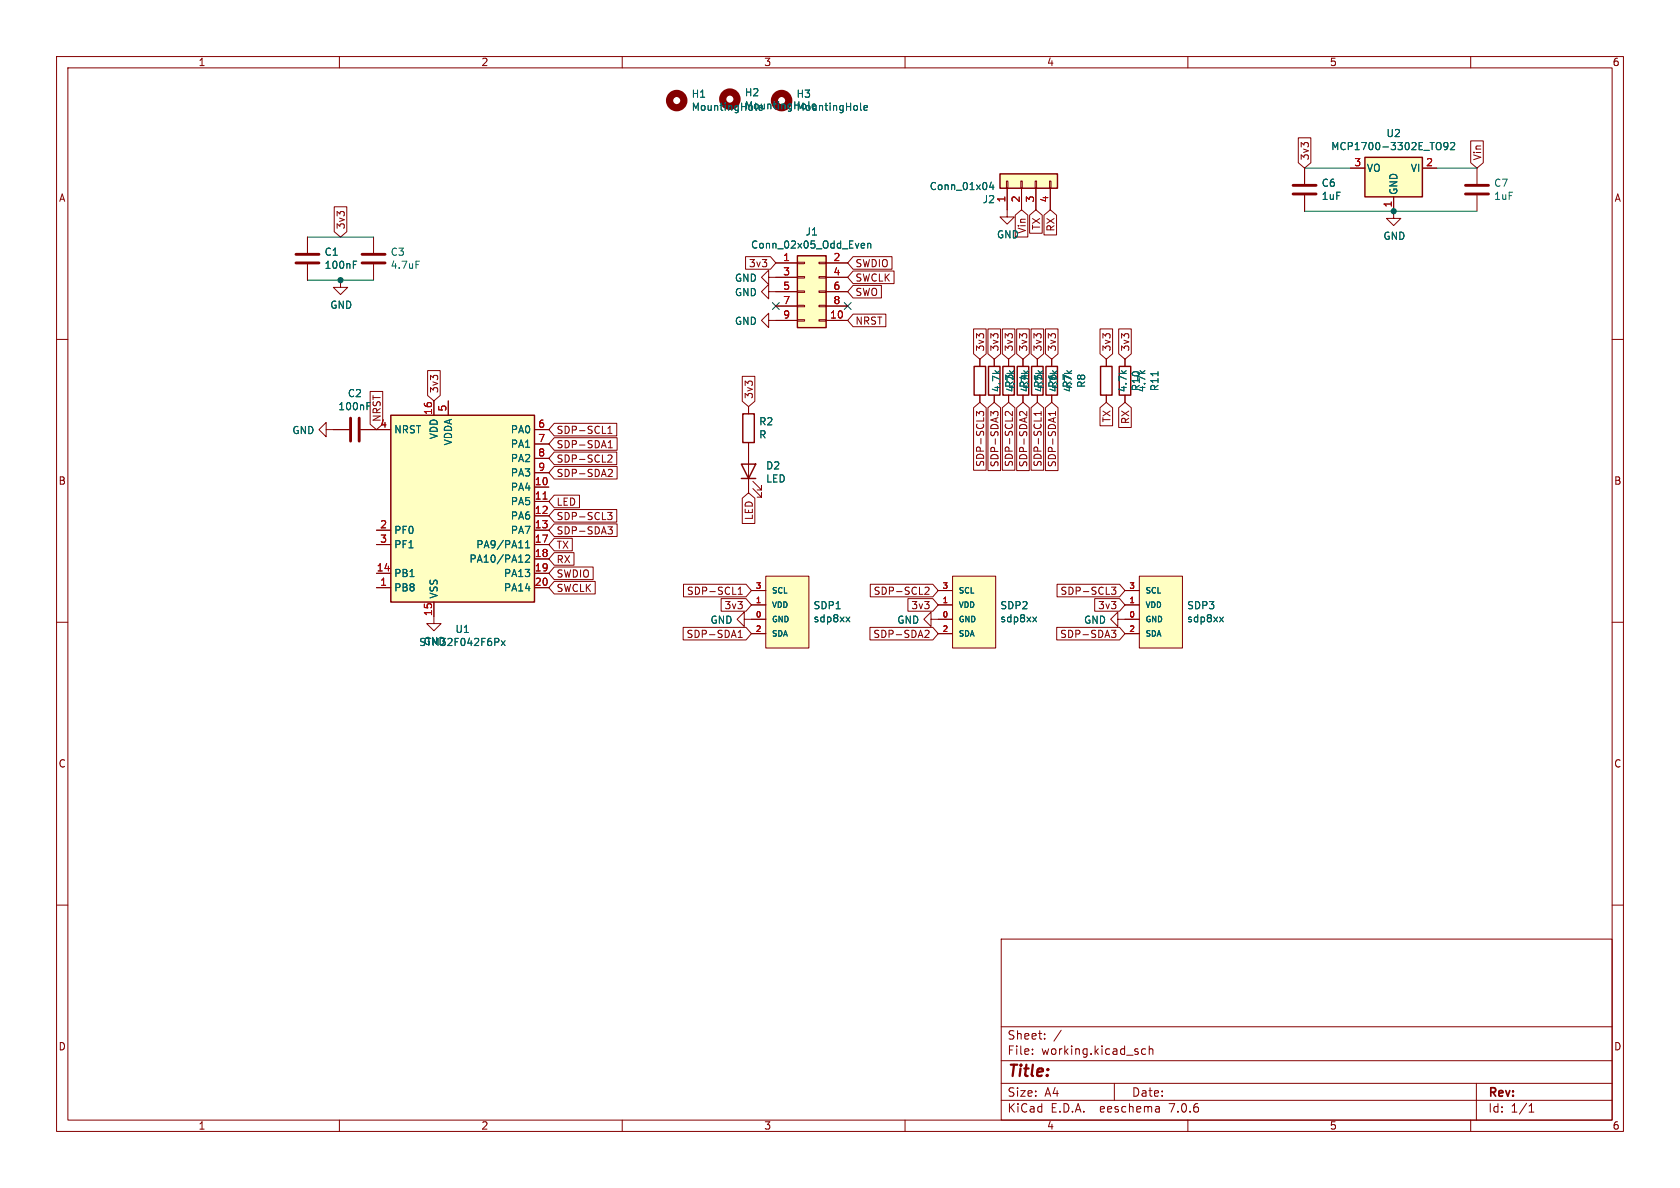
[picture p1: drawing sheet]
<svg xmlns="http://www.w3.org/2000/svg" width="297mm" height="210mm" viewBox="0 0 297 210" stroke-linecap="round" stroke-linejoin="round" font-family="sans-serif">
<g fill="none" stroke="#840000" stroke-width=".18">
<path d="M10 10h277v190h-277zM12 12h273v186h-273zM60 10v2M110 10v2M160 10v2M210 10v2M260 10v2M59.1 36.6h2.2v4.4l-1.1 .9-1.1-.9zM177.9 32h.3v1.3h-.3zM178.1 33.3v5.1h1.2l-1.2 1.2-1.3-1.2h1.3M179.5 38l1.1-.9 1.1 .9v3.9h-2.2zM180.5 32h.2v1.3h-.2z"/>
<path d="M180.6 33.3v3.8M182 38l1.1-.9 1.1 .9v3.2h-2.2zM183 32h.3v1.3h-.3zM183.1 33.3v3.8M184.6 38l1.1-.9 1.1 .9v3.5h-2.2zM185.5 32h.3v1.3h-.3zM185.7 33.3v3.8M229.5 24.4h2.2v4.4l-1.1 .9-1.1-.9zM230.6 29.7v2.8M230.6 34.5v2.8M238.8 29.7h2.5M246.4 34.8v3.8h1.2l-1.2 1.3-1.3-1.3h1.3"/>
<path d="M251.5 29.7h2.5M260 24.9h2.2v3.9l-1.1 .9-1.1-.9zM261.1 29.7v2.8M261.1 34.5v2.8M10 60h2M54.4 41.9v2.8M54.4 46.7v2.8M60.2 49.5v1.3h1.3l-1.3 1.3-1.3-1.3h1.3M66 41.9v2.8M66 46.7v2.8M131.8 45.4h4.4l1 1.1-1 1.1h-4.4zM135.9 56.6v-1.2l-1.3 1.2 1.3 1.3v-1.3h5.1"/>
<path d="M135.9 49v-1.2l-1.3 1.2 1.3 1.3v-1.3h5.1M135.9 51.6v-1.3l-1.3 1.3 1.3 1.2v-1.2h5.1M137.2 46.5h3.8M137.2 54.1h3.8M141 56.5h1.2v.3h-1.2zM141 54h1.2v.2h-1.2zM141 51.4h1.2v.3h-1.2zM141 48.9h1.2v.2h-1.2zM141 46.4h1.2v.2h-1.2zM144.8 56.5h1.2v.3h-1.2zM144.8 54h1.2v.2h-1.2zM144.8 51.4h1.2v.3h-1.2z"/>
<path d="M144.8 48.9h1.2v.2h-1.2zM144.8 46.4h1.2v.2h-1.2zM146 46.5h3.9M146 56.6h3.9M146 49h3.9M146 51.6h3.9M146 54.1h3.9M150.8 50.5h5v2.2h-5l-.9-1.1zM150.8 47.9h7.3v2.2h-7.3l-.9-1.1zM150.8 45.4h6.9v2.2h-6.9l-.9-1.1zM150.8 55.5h5.8v2.3h-5.8l-.9-1.2zM172.1 58.1h2.2v4.4l-1.1 1-1.1-1z"/>
<path d="M174.7 58.1h2.2v4.4l-1.1 1-1.1-1zM177.2 58.1h2.2v4.4l-1.1 1-1.1-1zM179.7 58.1h2.3v4.4l-1.2 1-1.1-1zM182.3 58.1h2.2v4.4l-1.1 1-1.1-1zM184.8 58.1h2.2v4.4l-1.1 1-1.1-1zM194.5 58.1h2.2v4.4l-1.1 1-1.1-1zM197.8 58.1h2.2v4.4l-1.1 1-1.1-1zM285 60h2M57.7 75.9v-1.2l-1.3 1.2 1.3 1.3v-1.3h4M63.8 75.9h5.3M65.4 69.2h2.3v5.8l-1.2 .9-1.1-.9zM75.6 65.5h2.2v4.4l-1.1 1-1.1-1z"/>
<path d="M76.7 70.9v2.5M79.2 70.9v2.5M94.5 75.9h2.5M94.5 78.5h2.5M98 74.8h11v2.3h-11l-1-1.2zM98 79.9h11v2.2h-11l-1-1.1zM98 77.4h11.1v2.2h-11.1l-1-1.1zM107.5 76.6h.7M107.5 75.7l.3-.4v1.3M107.5 79.2h.8M107.5 78.2l.4-.3v1.3M131.2 66.5h2.2v4.4l-1.1 1-1.1-1z"/>
<path d="M132.3 71.9v1.3M132.3 78.2v8.9M172.1 72.1l1.1-1 1.1 1v11h-2.2zM173.2 63.5v1.3M173.2 69.9v1.2M173.8 73.5l.1-.5-.1-.2h-.6l-.1 .4-.5-.5v.8M174.7 72.1l1.1-1 1.1 1v11.1h-2.2zM175.8 63.5v1.3M175.8 69.9v1.2M176.4 73.3v-.3l-.2-.3-.4 .1-.1 .4-.5-.5v.8M177.2 72.1l1.1-1 1.1 1v11h-2.2zM178.3 63.5v1.3"/>
<path d="M178.3 69.9v1.2M179 72.7v.8l-.9-.8-.4 .3 .1 .5M179.7 72.1l1.1-1 1.2 1v11.1h-2.3zM180.8 63.5v1.3M180.8 69.9v1.2M181.5 72.7v.8l-.9-.8-.4 .3 .1 .4M182.3 72.1l1.1-1 1.1 1v11h-2.2zM183.4 63.5v1.3M183.4 69.9v1.2M184.1 73.1h-1.3l.4 .4M184.1 72.7v.8M184.8 72.1l1.1-1 1.1 1v11.1h-2.2z"/>
<path d="M185.9 63.5v1.3M185.9 69.9v1.2M186.6 72.7v.8M186.6 73.1h-1.3l.4 .4M194.5 72.1l1.1-1 1.1 1v3.2h-2.2zM195.6 63.5v1.3M195.6 69.9v1.2M197.8 72.1l1.1-1 1.1 1v3.5h-2.2zM198.9 63.5v1.3M198.9 69.9v1.2M66.5 93.7h2.6M66.5 96.3h2.6"/>
<path d="M94.5 86.1h2.5M94.5 88.6h2.5M94.5 91.2h2.5M94.5 93.7h2.5M94.5 96.3h2.5M94.5 98.8h2.5M94.5 81h2.5M94.5 83.6h2.5M98 82.5h11.1v2.2h-11.1l-1-1.1zM98 90.1h11v2.2h-11l-1-1.1zM98 92.6h11.1v2.2h-11.1l-1-1.1zM98 87.5h4.4v2.3h-4.4l-1-1.2z"/>
<path d="M98 97.7h3.5v2.2h-3.5l-1-1.1zM98 95.2h3.2v2.2h-3.2l-1-1.1zM107.4 90.6h.8l-.4 .5 .3 .1v.5l-.1 .2-.5-.1M107.5 80.5l.5-.1 .2 .4-.8 .9h.8M107.5 93.1h.8l-.5 .5 .4 .1 .1 .5-.3 .2h-.3M107.6 83h.4l.3 .3-.8 .9h.8M131.2 88.1l1.1-1 1.1 1v4.4h-2.2zM133.1 86.4l1.5 1.5v-.8v.8h-.7M133.1 85.1l1.5 1.5v-.7v.7h-.7M10 110h2M66.5 103.9h2.6M66.5 101.3h2.6"/>
<path d="M76.7 106.4v3.8h1.3l-1.3 1.3-1.3-1.3h1.3M94.5 103.9h2.5M94.5 101.3h2.5M98 102.8h7.2v2.2h-7.2l-1-1.1zM98 100.2h6.9v2.3h-6.9l-1-1.2zM120.8 110.9h11.1l.9 1.1-.9 1.1h-11.1zM120.8 103.3h11.1l.9 1.1-.9 1.1h-11.1zM127.5 105.8h4.4l.9 1.1-.9 1.1h-4.4zM130.5 105.1h.7M130.5 112.7h.7M130.5 104.2l.4-.4v1.3M130.5 111.8l.4-.4v1.3"/>
<path d="M131.6 109.5v-1.3l-1.3 1.3 1.3 1.2v-1.2h3.8M132.8 106.9h2.6M132.8 112h2.6M132.8 104.4h2.6M135.4 101.9h7.6v12.7h-7.6zM153.8 110.9h11.1l1 1.1-1 1.1h-11.1zM153.9 103.3h11l1 1.1-1 1.1h-11zM160.5 105.8h4.4l1 1.1-1 1.1h-4.4zM163.5 103.9l.5-.1 .2 .4-.7 .9h.7M163.6 111.5l.4-.1 .2 .4-.7 .9h.7M164.6 109.5v-1.3l-1.3 1.3 1.3 1.2v-1.2h3.8M165.9 106.9h2.5"/>
<path d="M165.9 112h2.5M165.9 104.4h2.5M168.4 101.9h7.6v12.7h-7.6zM186.8 110.9h11.1l1 1.1-1 1.1h-11.1zM186.9 103.3h11l1 1.1-1 1.1h-11zM193.5 105.8h4.4l1 1.1-1 1.1h-4.4zM196.5 103.8h.8l-.5 .5 .4 .1v.5l-.2 .2-.5-.1M196.5 111.4h.8l-.5 .5 .4 .1 .1 .4-.3 .3h-.3M197.6 109.5v-1.3l-1.3 1.3 1.3 1.2v-1.2h3.8M198.9 106.9h2.5M198.9 112h2.5M198.9 104.4h2.5"/>
<path d="M201.4 101.9h7.6v12.7h-7.6zM285 110h2M10 160h2M285 160h2M177 166h108v32h-108zM60 198v2M110 198v2M160 198v2M177 194.5h108M177 191.5h108M177 187.5h108M177 181.5h108"/>
<path d="M182.5 186.3v.1M182.5 185.5v.1M184.7 183.6v.1M184.7 182.8v.1M187.6 182.1l-1.3 2M197 191.5v3M202.5 185.5l-.4-.1-.3 .3v.4l.2 .2h.5M203.2 185.5l.2-.1 .3 .1 .1 .9M203.2 184.9v1.5M204.9 195.7l.1 .9M205 196.5l-.2 .1M205 196h-.2"/>
<path d="M210 198v2M260 198v2M261 191.5v6.5M270.3 196.6h.9M270.3 195.5l.4-.4v1.5"/>
</g>
<g fill="none" stroke="#840000" stroke-width=".25">
<path d="M176.8 30.7h10.1v2.6h-10.1zM241.3 27.8h10.2v7h-10.2zM141 45.2h5v12.7h-5zM69.1 73.4h25.4v33h-25.4zM131.3 73.2h2v5h-2zM172.2 64.8h2v5.1h-2zM174.8 64.8h2v5.1h-2zM177.3 64.8h2v5.1h-2zM179.8 64.8h2.1v5.1h-2.1zM182.4 64.8h2v5.1h-2zM184.9 64.8h2v5.1h-2zM194.6 64.8h2v5.1h-2z"/>
<path d="M197.9 64.8h2v5.1h-2zM131.1 82h2.5l-1.3 2.6zM131.1 84.6h2.5"/>
</g>
<path d="M228.6 34.3h4.1M228.6 32.8h4.1M259.1 34.3h4M259.1 32.8h4M52.3 46.5h4.1M52.3 45h4.1M64 46.5h4.1M64 45h4.1M62 73.9v4.1M63.5 73.9v4.1" fill="none" stroke="#840000" stroke-width=".51"/>
<g fill="none" stroke="#006464" stroke-width=".18">
<path d="M152.1 19.3l.2 .2M152.7 19.1l.6-.1v-.3h-.4l-.2 .1 .1 .6h.5M175.2 32.2l-.3 .9h.8M175.5 32.7v.8M254.7 25.4v.9M256 25.7l-.3 .3h-.2l-.3-.3 .2-.4 .3-.1 .2 .1a.84 .84 0 0 1-.3 1.2h-.2M256.4 25.3l.5-.1 .3 .4-.8 .9h.8M62.5 46.2h.6M62.5 46.8h.4M73.5 46.2h.7M152.4 43l.4 .1 .1 .2-.7 .1M152.8 43.8l-.4 .1"/>
<path d="M153.4 43.1l.2-.1 .3 .1v.8M153.4 43v.9M64.9 71.8h.4M64.9 71.2h.6M204.7 65.7v.7M92.9 96.8h.7M92.9 95.9l.4-.3v1.2M92.9 98.2l.5-.1 .2 .4-.7 .9h.7M88.6 113.3l.7 .8M89.3 113.3l-.7 .8M149.6 109.1l.6 .8M150.2 109.1l-.6 .8"/>
<path d="M182.6 109.1l.7 .8M183.3 109.1l-.7 .8M215.6 109.1l.7 .8M216.3 109.1l-.7 .8"/>
</g>
<g fill="#ffffc2" stroke="#ffffc2" stroke-width=".18">
<path d="M69.1 73.4h25.4v33h-25.4z"/>
<path d="M135.4 101.9h7.6v12.7h-7.6z"/>
<path d="M141 45.2h5v12.7h-5z"/>
<path d="M168.4 101.9h7.6v12.7h-7.6z"/>
<path d="M201.4 101.9h7.6v12.7h-7.6z"/>
<path d="M241.3 27.8h10.2v7h-10.2z"/>
<path d="M176.8 30.7h10.1v2.6h-10.1z"/>
</g>
<path d="M96 88.2h.7" fill="none" stroke="#a90000" stroke-width=".18"/>
<g fill="none" stroke="#840000" stroke-width="1.3">
<circle cx="119.6" cy="17.8" r="1.27"/>
<circle cx="129" cy="17.5" r="1.27"/>
<circle cx="138.2" cy="17.8" r="1.27"/>
</g>
<path d="M230.6 29.7h8.2M230.6 37.3h30.5M254 29.7h7.1M54.4 49.5h11.6M54.4 41.9h11.6" fill="none" stroke="#009600" stroke-width=".18"/>
<path d="M136.6 53.5l1.2 1.2M137.8 53.5l-1.2 1.2M149.3 53.5l1.2 1.2M150.5 53.5l-1.2 1.2" fill="none" stroke="#000084" stroke-width=".18"/>
<g fill="#009600" stroke="#009600" stroke-width=".18">
<circle cx="60.2" cy="49.5" r=".46"/>
<circle cx="246.4" cy="37.3" r=".46"/>
</g>
<text font-size="2.8" fill="#840000" x="178" y="190.9">Title:</text>
<g font-size="2.1" fill="#840000">
<text x="178" y="184">Sheet:</text>
<text x="178" y="186.7">File:</text>
<text x="184.1" y="186.7">working.kicad_sch</text>
<text x="178" y="196.9">KiCad</text>
<text x="178" y="194.1">Size:</text>
<text x="184.7" y="194.1">A4</text>
<text x="185.7" y="196.9">E.D.A.</text>
<text x="194.6" y="196.9">eeschema</text>
<text x="200" y="194.1">Date:</text>
<text x="207" y="196.9">7.0.6</text>
<text x="263" y="194.3">Rev:</text>
<text x="263" y="196.9">Id:</text>
<text x="267.1" y="196.9">1/1</text>
</g>
<g font-size="1.8" fill="#840000">
<text x="35" y="11.9">1</text>
<text x="85" y="11.9">2</text>
<text x="135" y="11.9">3</text>
<text x="185" y="11.9">4</text>
<text x="235" y="11.9">5</text>
<text x="285" y="11.9">6</text>
<text x="231.6" y="28.4" transform="rotate(-90 231.6 28.4)">3v3</text>
<text x="262.1" y="28.4" transform="rotate(-90 262.1 28.4)">Vin</text>
<text x="10.3" y="35.9">A</text>
<text x="285.3" y="35.9">A</text>
<text x="61.2" y="40.6" transform="rotate(-90 61.2 40.6)">3v3</text>
<text x="184.1" y="40.7" transform="rotate(-90 184.1 40.7)">TX</text>
<text x="186.6" y="41" transform="rotate(-90 186.6 41)">RX</text>
<text x="132.3" y="47.4">3v3</text>
<text x="151.1" y="47.4">SWDIO</text>
<text x="151.1" y="52.5">SWO</text>
<text x="151.1" y="50">SWCLK</text>
<text x="151.1" y="57.6">NRST</text>
<text x="174.2" y="62.2" transform="rotate(-90 174.2 62.2)">3v3</text>
<text x="176.7" y="62.2" transform="rotate(-90 176.7 62.2)">3v3</text>
<text x="179.3" y="62.2" transform="rotate(-90 179.3 62.2)">3v3</text>
<text x="181.8" y="62.2" transform="rotate(-90 181.8 62.2)">3v3</text>
<text x="184.3" y="62.2" transform="rotate(-90 184.3 62.2)">3v3</text>
<text x="186.9" y="62.2" transform="rotate(-90 186.9 62.2)">3v3</text>
<text x="196.5" y="62.2" transform="rotate(-90 196.5 62.2)">3v3</text>
<text x="199.8" y="62.2" transform="rotate(-90 199.8 62.2)">3v3</text>
<text x="77.7" y="69.6" transform="rotate(-90 77.7 69.6)">3v3</text>
<text x="133.3" y="70.6" transform="rotate(-90 133.3 70.6)">3v3</text>
<text x="67.5" y="74.7" transform="rotate(-90 67.5 74.7)">NRST</text>
<text x="98.3" y="76.9">SDP-SCL1</text>
<text x="196.5" y="74.8" transform="rotate(-90 196.5 74.8)">TX</text>
<text x="199.8" y="75.1" transform="rotate(-90 199.8 75.1)">RX</text>
<text x="98.3" y="82">SDP-SCL2</text>
<text x="98.3" y="79.4">SDP-SDA1</text>
<text x="174.2" y="82.6" transform="rotate(-90 174.2 82.6)">SDP-SCL3</text>
<text x="176.7" y="82.7" transform="rotate(-90 176.7 82.7)">SDP-SDA3</text>
<text x="179.3" y="82.6" transform="rotate(-90 179.3 82.6)">SDP-SCL2</text>
<text x="181.8" y="82.7" transform="rotate(-90 181.8 82.7)">SDP-SDA2</text>
<text x="184.3" y="82.6" transform="rotate(-90 184.3 82.6)">SDP-SCL1</text>
<text x="186.9" y="82.7" transform="rotate(-90 186.9 82.7)">SDP-SDA1</text>
<text x="10.3" y="85.9">B</text>
<text x="98.3" y="84.5">SDP-SDA2</text>
<text x="98.3" y="89.6">LED</text>
<text x="285.3" y="85.9">B</text>
<text x="98.3" y="92.1">SDP-SCL3</text>
<text x="98.3" y="94.7">SDP-SDA3</text>
<text x="133.3" y="92" transform="rotate(-90 133.3 92)">LED</text>
<text x="98.3" y="99.8">RX</text>
<text x="98.3" y="97.2">TX</text>
<text x="98.3" y="104.8">SWCLK</text>
<text x="98.3" y="102.3">SWDIO</text>
<text x="121.3" y="105.3">SDP-SCL1</text>
<text x="128" y="107.9">3v3</text>
<text x="154.3" y="105.3">SDP-SCL2</text>
<text x="161" y="107.9">3v3</text>
<text x="187.4" y="105.3">SDP-SCL3</text>
<text x="194" y="107.9">3v3</text>
<text x="121.3" y="113">SDP-SDA1</text>
<text x="154.3" y="113">SDP-SDA2</text>
<text x="187.3" y="113">SDP-SDA3</text>
<text x="10.3" y="135.9">C</text>
<text x="285.3" y="135.9">C</text>
<text x="10.3" y="185.9">D</text>
<text x="285.3" y="185.9">D</text>
<text x="35" y="199.9">1</text>
<text x="85" y="199.9">2</text>
<text x="135" y="199.9">3</text>
<text x="185" y="199.9">4</text>
<text x="235" y="199.9">5</text>
<text x="285" y="199.9">6</text>
</g>
<g font-size="1.8" fill="#006464">
<text x="122.2" y="17.5">H1</text>
<text x="131.6" y="17.2">H2</text>
<text x="140.7" y="17.5">H3</text>
<text x="122.2" y="19.8">MountingHole</text>
<text x="131.6" y="19.5">MountingHole</text>
<text x="140.7" y="19.8">MountingHole</text>
<text x="235.2" y="26.7">MCP1700-3302E_TO92</text>
<text x="245" y="24.4">U2</text>
<text x="164.3" y="33.8">Conn_01x04</text>
<text x="233.6" y="33.2">C6</text>
<text x="233.6" y="35.5">1uF</text>
<text x="241.6" y="30.6">VO</text>
<text x="247.2" y="34.5" transform="rotate(-90 247.2 34.5)">GND</text>
<text x="249.3" y="30.6">VI</text>
<text x="264" y="33.2">C7</text>
<text x="264" y="35.5">1uF</text>
<text x="142.3" y="41.8">J1</text>
<text x="173.6" y="36.1">J2</text>
<text x="181.5" y="41.4" transform="rotate(-90 181.5 41.4)">Vin</text>
<text x="57.3" y="45.4">C1</text>
<text x="57.3" y="47.7">100nF</text>
<text x="69" y="45.4">C3</text>
<text x="69" y="47.7">4.7uF</text>
<text x="132.7" y="44.1">Conn_02x05_Odd_Even</text>
<text x="176.1" y="42.3">GND</text>
<text x="244.5" y="42.6">GND</text>
<text x="129.8" y="50">GND</text>
<text x="129.8" y="52.6">GND</text>
<text x="58.3" y="54.8">GND</text>
<text x="129.8" y="57.6">GND</text>
<text x="61.4" y="70.4">C2</text>
<text x="177" y="69.4" transform="rotate(-90 177 69.4)">4.7k</text>
<text x="179.3" y="68.7" transform="rotate(-90 179.3 68.7)">R3</text>
<text x="179.6" y="69.4" transform="rotate(-90 179.6 69.4)">4.7k</text>
<text x="181.9" y="68.7" transform="rotate(-90 181.9 68.7)">R4</text>
<text x="182.1" y="69.4" transform="rotate(-90 182.1 69.4)">4.7k</text>
<text x="184.4" y="68.7" transform="rotate(-90 184.4 68.7)">R5</text>
<text x="184.7" y="69.4" transform="rotate(-90 184.7 69.4)">4.7k</text>
<text x="187" y="68.7" transform="rotate(-90 187 68.7)">R6</text>
<text x="187.2" y="69.4" transform="rotate(-90 187.2 69.4)">4.7k</text>
<text x="189.5" y="68.7" transform="rotate(-90 189.5 68.7)">R7</text>
<text x="189.7" y="69.4" transform="rotate(-90 189.7 69.4)">4.7k</text>
<text x="192" y="68.7" transform="rotate(-90 192 68.7)">R8</text>
<text x="199.4" y="69.4" transform="rotate(-90 199.4 69.4)">4.7k</text>
<text x="201.7" y="69.3" transform="rotate(-90 201.7 69.3)">R10</text>
<text x="202.7" y="69.4" transform="rotate(-90 202.7 69.4)">4.7k</text>
<text x="205" y="69.3" transform="rotate(-90 205 69.3)">R11</text>
<text x="51.6" y="76.9">GND</text>
<text x="59.7" y="72.7">100nF</text>
<text x="69.6" y="76.8">NRST</text>
<text x="77.6" y="77.7" transform="rotate(-90 77.6 77.7)">VDD</text>
<text x="90.2" y="76.8">PA0</text>
<text x="134.1" y="75.4">R2</text>
<text x="134.1" y="77.7">R</text>
<text x="80.1" y="78.8" transform="rotate(-90 80.1 78.8)">VDDA</text>
<text x="90.2" y="79.3">PA1</text>
<text x="90.2" y="81.9">PA2</text>
<text x="135.3" y="83.2">D2</text>
<text x="90.2" y="87">PA4</text>
<text x="90.2" y="89.5">PA5</text>
<text x="90.2" y="84.4">PA3</text>
<text x="135.3" y="85.5">LED</text>
<text x="69.6" y="94.6">PF0</text>
<text x="90.2" y="92">PA6</text>
<text x="90.2" y="94.6">PA7</text>
<text x="69.6" y="97.1">PF1</text>
<text x="82.9" y="99.7">PA10/PA12</text>
<text x="84.1" y="97.1">PA9/PA11</text>
<text x="69.6" y="104.7">PB8</text>
<text x="69.6" y="102.2">PB1</text>
<text x="77.6" y="105.9" transform="rotate(-90 77.6 105.9)">VSS</text>
<text x="89" y="102.2">PA13</text>
<text x="89" y="104.7">PA14</text>
<text x="143.7" y="107.9">SDP1</text>
<text x="176.7" y="107.9">SDP2</text>
<text x="209.8" y="107.9">SDP3</text>
<text x="80.4" y="112.1">U1</text>
<text x="125.5" y="110.5">GND</text>
<text x="143.7" y="110.2">sdp8xx</text>
<text x="158.5" y="110.5">GND</text>
<text x="176.7" y="110.2">sdp8xx</text>
<text x="191.5" y="110.5">GND</text>
<text x="209.8" y="110.2">sdp8xx</text>
<text x="74" y="114.4">STM32F042F6Px</text>
<text x="74.8" y="114.2">GND</text>
</g>
<g font-size="1.8" fill="#a90000">
<text x="239.3" y="29.5">3</text>
<text x="252" y="29.5">2</text>
<text x="177.8" y="35.9" transform="rotate(-90 177.8 35.9)">1</text>
<text x="180.3" y="35.9" transform="rotate(-90 180.3 35.9)">2</text>
<text x="182.9" y="35.9" transform="rotate(-90 182.9 35.9)">3</text>
<text x="185.4" y="35.9" transform="rotate(-90 185.4 35.9)">4</text>
<text x="246.1" y="36.8" transform="rotate(-90 246.1 36.8)">1</text>
<text x="138.4" y="46.2">1</text>
<text x="147.2" y="46.2">2</text>
<text x="138.4" y="48.8">3</text>
<text x="138.4" y="51.3">5</text>
<text x="138.4" y="53.8">7</text>
<text x="147.2" y="48.8">4</text>
<text x="147.2" y="51.3">6</text>
<text x="147.2" y="53.8">8</text>
<text x="138.4" y="56.4">9</text>
<text x="146.6" y="56.4">10</text>
<text x="67.1" y="75.7">4</text>
<text x="76.5" y="73.4" transform="rotate(-90 76.5 73.4)">16</text>
<text x="79" y="72.8" transform="rotate(-90 79 72.8)">5</text>
<text x="95.1" y="75.7">6</text>
<text x="95.1" y="78.2">7</text>
<text x="95.1" y="80.8">8</text>
<text x="95.1" y="83.3">9</text>
<text x="94.4" y="85.9">10</text>
<text x="94.4" y="88.4">11</text>
<text x="67.1" y="93.5">2</text>
<text x="94.4" y="90.9">12</text>
<text x="94.4" y="93.5">13</text>
<text x="66.5" y="101.1">14</text>
<text x="67.1" y="96">3</text>
<text x="94.4" y="96">17</text>
<text x="94.4" y="98.6">18</text>
<text x="94.4" y="101.1">19</text>
<text x="67.1" y="103.6">1</text>
<text x="94.4" y="103.6">20</text>
<text x="76.5" y="109" transform="rotate(-90 76.5 109)">15</text>
</g>
<g font-size="1.4" fill="#a90000">
<text x="133.5" y="106.7">1</text>
<text x="133.5" y="104.1">3</text>
<text x="166.5" y="106.7">1</text>
<text x="166.5" y="104.1">3</text>
<text x="199.6" y="106.7">1</text>
<text x="199.6" y="104.1">3</text>
<text x="133.5" y="109.2">0</text>
<text x="133.5" y="111.8">2</text>
<text x="166.5" y="109.2">0</text>
<text x="166.5" y="111.8">2</text>
<text x="199.6" y="109.2">0</text>
<text x="199.6" y="111.8">2</text>
</g>
<g font-size="1.4" fill="#006464">
<text x="136.4" y="107.7">VDD</text>
<text x="136.4" y="105.1">SCL</text>
<text x="169.4" y="107.7">VDD</text>
<text x="169.4" y="105.1">SCL</text>
<text x="202.4" y="107.7">VDD</text>
<text x="202.4" y="105.1">SCL</text>
<text x="136.4" y="110.2">GND</text>
<text x="136.4" y="112.7">SDA</text>
<text x="169.4" y="110.2">GND</text>
<text x="169.4" y="112.7">SDA</text>
<text x="202.4" y="110.2">GND</text>
<text x="202.4" y="112.7">SDA</text>
</g>
</svg>
